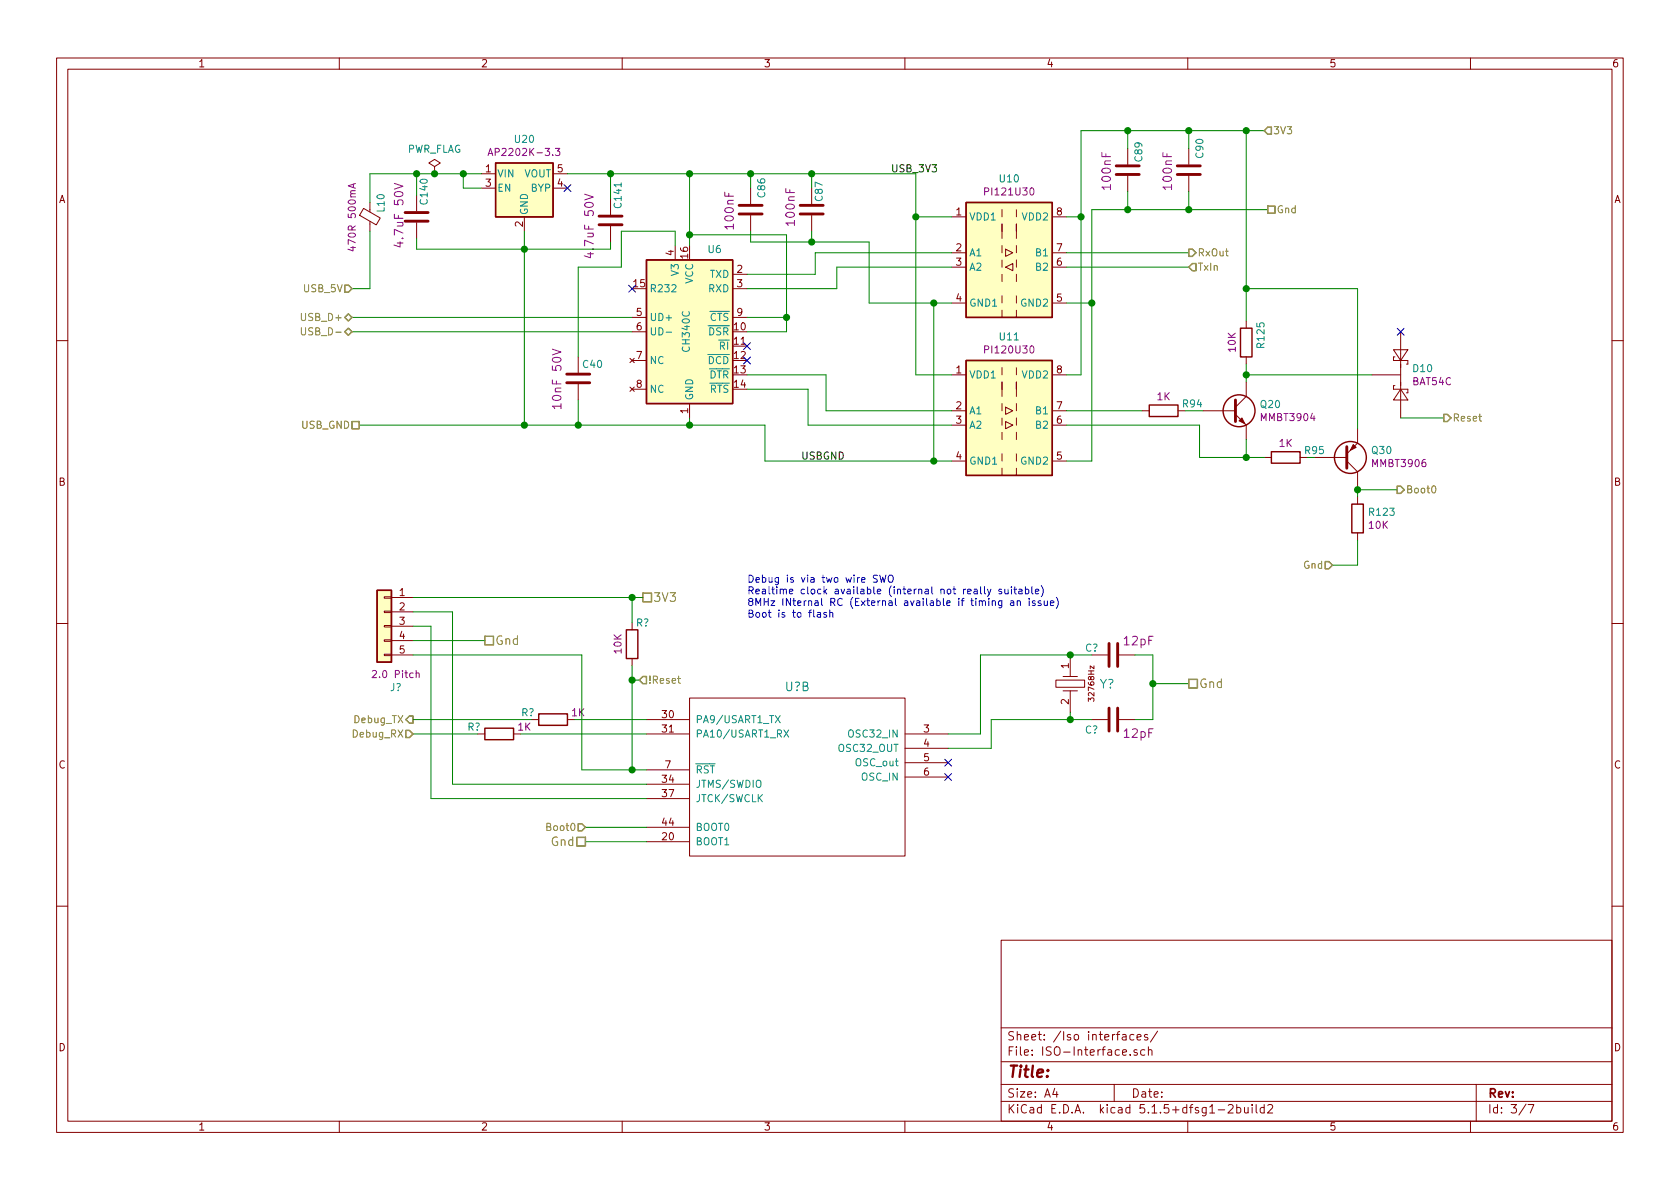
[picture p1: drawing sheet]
<svg xmlns="http://www.w3.org/2000/svg" width="297mm" height="210mm" viewBox="0 0 297 210" stroke-linecap="round" stroke-linejoin="round" font-family="sans-serif">
<g fill="none" stroke="#840000" stroke-width=".18">
<path d="M10 10.3h277v189.9h-277zM12 12.2h273v186.1h-273zM60 10.3v1.9M110 10.3v1.9M160 10.3v1.9M210 10.3v1.9M260 10.3v1.9M64.3 36.8l2.9 1.8-.7 1.2-2.9-1.7zM65.4 35.8v1.7M65.4 39.1v1.8M73.7 34.5v2.8M73.7 39.4v2.8"/>
<path d="M76.8 29.5l1.1-.7-1.1-.6-1 .6 1 .7v1.2M76.8 30.7h.1M85.1 30.7h2.5M85.1 33.3h2.5M92.7 38.3v2.6M97.8 30.7h2.5M97.8 33.3h2.5M107.9 35.2v2.8M107.9 40v2.8M132.7 33.3v2.8M132.7 38.1v2.8M143.5 33.3v2.8"/>
<path d="M143.5 38.1v2.8M168.3 38.3h2.5M177.2 37.1v1.2M177.2 39.6v2.6M179.7 37.1v1.2M179.7 39.6v2.6M186.1 38.3h2.5M199.4 26.3v2.8M199.4 31.1v2.8M210.2 26.3v2.8M210.2 31.1v2.8M111.8 56.1h2.5"/>
<path d="M111.8 58.7h2.5M119.4 43.4v2.6M129.5 48.5h2.6M129.5 51h2.6M129.5 56.1h2.6M168.3 44.7h2.5M168.3 47.2h2.5M168.3 53.6h2.5M177.2 56.1h.1M177.2 43.4v1.3M177.2 46v1.2M177.2 48.5v1.3"/>
<path d="M177.2 52.3v1.3M177.2 54.9v1.2M177.8 47.2l1.3-.6v1.3zM177.8 44.1l1.3 .6-1.3 .6zM179.7 56.1h.1M179.7 43.4v1.3M179.7 46v1.2M179.7 48.5v1.3M179.7 52.3v1.3M179.7 54.9v1.2M186.1 44.7h2.5M186.1 47.2h2.5"/>
<path d="M186.1 53.6h2.5M220.3 56.8v1.2M247.6 58.7v15.2M10 60.2h2M102.2 63.1v2.8M102.2 67.9v2.8M111.4 63.4l.7 .7M111.4 68.4l.7 .8M111.8 63.7h2.5M111.8 68.8h2.5M112.1 63.4l-.7 .7M112.1 68.4l-.7 .8"/>
<path d="M121.9 71.4v2.5M168.3 66.3h2.5M168.3 72.6h2.5M168.3 75.2h2.5M177.2 65v1.3M177.2 67.6v2.5M177.2 71.4v1.2M177.2 73.9v1.3M177.2 76.4v1.3M177.8 72l1.3 .6-1.3 .7zM177.8 74.5l1.3 .7-1.3 .6zM179.7 65v1.3"/>
<path d="M179.7 67.6v2.5M179.7 71.4v1.2M179.7 73.9v1.3M179.7 76.4v1.3M186.1 66.3h2.5M186.1 72.6h2.5M186.1 75.2h2.5M201.9 72.6h1.3M208.3 72.6h1.2M212.7 72.6h5.7M218.4 73.3l1.9 1.9v2.5M220.3 67.6v2.5l-1.9 1.9"/>
<path d="M220.3 63.1v1.3M240 75.8v2.6l-1.9 1.9M242.6 66.3h5M246.4 61.8h2.5l-1.3 1.9zM246.6 63.1h-.2v.6h2.5v.7h-.2M246.6 68.2h-.2v.6h2.5v.7h-.2M247.6 68.8l1.3 1.9h-2.5zM285 60.2h2M168.3 81.5h2.5M177.2 84.1h.1M177.2 80.3v1.2M177.2 82.8v1.3"/>
<path d="M179.7 84.1h.1M179.7 80.3v1.2M179.7 82.8v1.3M186.1 81.5h2.5M223.5 80.9h1.3M229.9 80.9h1.2M232.4 80.9h5.7M238.1 81.5l1.9 1.9v2.6M240 87.9v1.2M240 94.2v1.3M10 110.3h2M67.9 115.7h1.3v.2h-1.3z"/>
<path d="M67.9 113.2h1.3v.2h-1.3zM67.9 110.6h1.3v.3h-1.3zM67.9 108.1h1.3v.2h-1.3zM67.9 105.5h1.3v.3h-1.3zM69.2 115.8h3.8M69.2 105.7h3.8M69.2 108.2h3.8M69.2 110.7h3.8M69.2 113.3h3.8M111.8 110.1v1.3M111.8 116.5v1.2M188 119.6h2.5"/>
<path d="M189.2 115.8v3.8M193 115.8h2.8M197.9 115.8h2.8M285 110.3h2M84.5 129.8h1.2M90.8 129.8h1.3M94 127.2h1.2M100.3 127.2h1.3M114.3 127.2h7.6M114.3 129.8h7.6M114.3 138.7h7.6M114.3 136.1h7.6"/>
<path d="M121.9 123.4h38.1v28h-38.1zM160 129.8h7.6M160 132.3h7.6M160 134.9h7.6M160 137.4h7.6M186.7 120.3h5.1v1.2h-5.1zM188 122.2h2.5M189.2 122.2v3.8M193 127.2h2.8M197.9 127.2h2.8M114.3 148.8h7.6M114.3 141.2h7.6"/>
<path d="M114.3 146.3h7.6M10 160.2h2M177 166.3h108v32h-108zM285 160.2h2M60 198.3v1.9M110 198.3v1.9M160 198.3v1.9M177 194.8h108M177 191.8h108M177 187.8h108M177 181.8h108M186.5 192.5l-.4 1h1"/>
<path d="M186.8 193v1M197 191.8v3M198.5 183h.6v.9M199.1 183.3l-.5 .1-.2 .2 .2 .3 .5-.1M199.8 186.5v.1M200.5 183l-.4-.1-.3 .3v.6l.3 .1 .4-.1M201 185.7l-.3-.1-.2 .2 .1 .2 .4 .2v.3h-.5M201 183.4l.8-.1-.1-.3-.4-.1-.3 .2 .1 .7h.6M202.4 185.7l-.4-.1-.3 .3 .1 .6 .2 .1 .4-.1M202.9 183l-.4-.1-.2 .2 .1 .3 .5 .1v.3h-.6M203 185.7l.3-.1 .3 .1 .1 .9M203 185.1v1.5"/>
<path d="M204.7 182.3l-1.3 2M210 198.3v1.9M215.4 196.3h1.1M217.2 195.5l.2-.2h.4l.2 .5-.9 1h.9M218.7 195.9l.4-.1 .3 .3-.1 .6h-.6M218.7 195.3v1.5M220 195.8l.1 .9 .3 .1 .3-.1M220.7 195.8v1M221.4 195.3v.2M221.4 195.8v1M222.1 195.3v1.3l.2 .2M223.5 195.9l-.4-.1-.3 .3 .1 .6 .2 .1 .4-.1"/>
<path d="M223.5 195.3v1.5M224.2 195.5l.2-.2h.3l.3 .5-.9 1h.9M260 198.3v1.9M261 191.8v6.5M269.8 195.2l-1.2 2M270.2 195.3h1l-.6 1.5"/>
</g>
<g fill="none" stroke="#840000" stroke-width=".25">
<path d="M87.6 28.8h10.2v9.5h-10.2zM170.8 35.8h15.3v20.3h-15.3zM114.3 46h15.2v25.4h-15.2zM219.3 58h2.1v5.1h-2.1zM170.8 63.7h15.3v20.4h-15.3zM203.2 71.6h5.1v2.1h-5.1zM224.8 79.9h5.1v2h-5.1zM239 89.1h2v5.1h-2zM66.7 104.4h2.5v12.7h-2.5zM110.7 111.4h2.1v5.1h-2.1zM85.7 128.8h5.1v2h-5.1zM95.2 126.2h5.1v2.1h-5.1z"/>
<circle cx="219.1" cy="72.6" r="2.82"/>
<circle cx="238.8" cy="80.9" r="2.82"/>
</g>
<g fill="none" stroke="#840000" stroke-width=".51">
<path d="M71.6 39.1h4.1M71.6 37.6h4.1M105.9 39.7h4.1M105.9 38.2h4.1M130.7 37.8h4M130.7 36.3h4M141.5 37.8h4M141.5 36.3h4M197.4 30.9h4M197.4 29.3h4M208.2 30.9h4M208.2 29.3h4"/>
<path d="M100.2 67.7h4.1M100.2 66.2h4.1M218.4 70.7v3.8M238.1 79v3.8M196.1 113.8v4.1M197.6 113.8v4.1M196.1 125.2v4.1M197.6 125.2v4.1"/>
</g>
<g fill="none" stroke="#840084" stroke-width=".18">
<path d="M62.5 32.6v.6M62.8 32.5l-1.2 .4 1.2 .4M69.7 32.4l1.5 .5-1.5 .5M86.3 27.5l.4-1.3 .4 1.3M86.4 27.1h.6M98.2 26.2h.8l-.4 .5 .3 .1v.6l-.1 .1-.6-.1M103.4 34.3l1.5 .5-1.5 .6M62.4 43.6v.8l-.9-.3M97.7 61.7l1.5 .5-1.5 .6M99.2 71.8h-1.5l.4 .5M99.2 71.4v.9M65.8 118.7l.5-.1 .3 .3-.8 .9h.8"/>
<path d="M73.6 119.1l.2-.1h.3v.8"/>
</g>
<g fill="#ffffc2" stroke="#ffffc2" stroke-width=".18">
<path d="M170.8 63.7h15.3v20.4h-15.3z"/>
<path d="M87.6 28.8h10.2v9.5h-10.2z"/>
<path d="M170.8 35.8h15.3v20.3h-15.3z"/>
<path d="M66.7 104.4h2.5v12.7h-2.5z"/>
<path d="M114.3 46h15.2v25.4h-15.2z"/>
</g>
<g fill="#840000" stroke="#840000" stroke-width=".18">
<path d="M239.3 78.6l.5 .5-1 .5z"/>
<path d="M219.6 73.9l.5 1-1-.5z"/>
</g>
<path d="M117.8 58.7h.9M137.1 126.5l.8 1.3M137.9 126.5l-.8 1.3M138.6 129.1l.8 1.2M139.4 129.1l-.8 1.2M134.2 141.1l.6 .7M134.8 140.5l-.7 .7" fill="none" stroke="#008484" stroke-width=".18"/>
<g fill="none" stroke="#008400" stroke-width=".18">
<path d="M73.7 30.7v3.8M81.9 30.7v2.6h3.2M85.1 30.7h-19.7v5.1M100.3 30.7h61.6v35.6h6.4M107.9 30.7v4.5M121.9 30.7v12.7M132.7 30.7v2.6M143.5 30.7v2.6M161.9 38.3h6.4M188.6 38.3h2.5M199.4 23.1v3.2M199.4 33.9v3.2"/>
<path d="M210.2 23.1v3.2M210.2 33.9v3.2M220.3 23.1v33.7M223.5 23.1h-32.4v43.2h-2.5M224.2 37.1h-31.2v44.4h-4.4M62.2 58.7h49.6M62.2 56.1h49.6M65.4 40.9v10.1h-3.2M73.7 42.2v1.9h34.2v-1.3M92.7 40.9v34.3M119.4 43.4v-2.5h-9.5v6.3h-7.7v15.9M121.9 41.5h17.2v17.2h-7"/>
<path d="M132.1 56.1h7M132.7 40.9v1.9h21v10.8h14.6M143.5 40.9v1.9M165.1 53.6v27.9M168.3 44.7h-24.2v3.8h-12M168.3 47.2h-20.3v3.8h-15.9M188.6 44.7h21.6M188.6 47.2h21.6M188.6 53.6h4.4M220.3 51h19.7v24.8M63.5 75.2h71.8v6.3h33M102.2 70.7v4.5"/>
<path d="M121.9 73.9v1.3M132.1 66.3h13.9v6.3h22.3M132.1 68.8h10.8v6.4h25.4M188.6 75.2h23.5v5.7h11.4M188.6 72.6h13.3M209.5 72.6h3.2M220.3 66.3h22.3M220.3 64.4v3.2M220.3 77.7v3.2M247.6 73.9h7.7M240 86v1.9M240 95.5v4.4h-4.4"/>
<path d="M240 86.6h7M73 108.2h7v30.5h34.3M73 110.7h3.2v30.5h38.1M73 115.8h29.9v20.3h11.4M73 105.7h40.7M73 113.3h12.7M111.8 105.7v4.4M111.8 117.7v18.4M193 115.8h-19.6v14h-5.8M200.7 115.8h3.1v11.4h-3.1M73 127.2h21M73 129.8h11.5"/>
<path d="M92.1 129.8h22.2M101.6 127.2h12.7M111.8 120.3h1.2M189.2 126v1.2M193 127.2h-17.7v5.1h-7.7M203.8 120.9h6.4M103.5 146.3h10.8M103.5 148.8h10.8"/>
</g>
<g fill="none" stroke="#848400" stroke-width=".25">
<path d="M224.2 36.4h1.2v1.3h-1.2zM224.2 22.5h.6v1.2h-.6l-.7-.6zM61 58.7l.6-.7 .6 .7-.6 .6zM61 56.1l.6-.6 .6 .6-.6 .7zM61 50.4h.6l.6 .6-.6 .7h-.6zM210.2 44.1h.6l.7 .6-.7 .6h-.6zM210.8 46.6h.7v1.3h-.7l-.6-.7zM62.2 74.5h1.3v1.3h-1.3zM255.3 73.3h.6l.6 .6-.6 .6h-.6zM234.3 99.3h.6l.7 .6-.7 .7h-.6zM247 86h.6l.7 .6-.7 .6h-.6zM85.7 112.5h1.5v1.5h-1.5z"/>
<path d="M113.7 119.6h.6v1.3h-.6l-.7-.6zM113.7 104.9h1.5v1.5h-1.5zM71.8 129.2h.6l.6 .6-.6 .6h-.6zM72.4 126.6h.6v1.3h-.6l-.6-.7zM210.2 120.1h1.5v1.6h-1.5zM102 148.1h1.5v1.5h-1.5zM102.2 145.7h.7l.6 .6-.6 .6h-.7z"/>
</g>
<path d="M53.3 58v1l.2 .2h.4l.1-.2v-1M253.3 86l.1-.1a.67 .67 0 0 1 .5 .6 .67 .67 0 0 1-.5 .7l-.2-.3-.1-.2zM119.8 120h.5M120 119.6v1l.3 .2" fill="none" stroke="#848400" stroke-width=".18"/>
<g fill="none" stroke="#0000c2" stroke-width=".18">
<path d="M144.6 108.4h.4l.1 .7M145.1 108.6l-.4 .1-.2 .1 .2 .3h.4M146.1 108.4l-.3-.1-.2 .2 .1 .2 .4 .1v.3h-.5M146.7 108.4l.2-.1 .3 .1 .1 .7M146.7 107.9v1.2M155.1 101.8l-.5-.1-.1 .1v.5l.5 .1 .1 .3-.2 .3-.5-.1M155.5 101.7l.4 1.3 .2-.9 .2 .9 .3-1.3M157.1 101.9l.3-.2a.45 .45 0 0 1 .5 .4v.4l-.2 .4h-.4a.92 .92 0 0 1-.2-1zM173.4 103.8v1l.2 .2M174.1 103.8v1l.1 .2M174.6 104.2l.3 .8M175.2 104.2l-.4 1.1-.2 .2"/>
<path d="M177.1 104.2h-.3l-.2 .2 .1 .1 .4 .2v.3h-.5M177.1 106.2v1.2l-.2 .1-.3-.1M177.1 106.3l-.3-.1-.3 .3 .2 .5h.4M177.7 104.2v.8h.4l.1-.1M178.2 104.2v.8M178.7 106.3h.5v.8M178.8 103.8v.1M178.8 104.2v.8M179.2 106.5l-.4 .1-.2 .2 .1 .2h.5M179.2 104.2h.5M179.4 103.8v1l.3 .2M179.9 106.4l.1-.2 .3 .1 .1 .8"/>
<path d="M179.9 106.2v.9M180.2 104.2h.4l.1 .8M180.7 104.5h-.4l-.2 .2 .1 .3h.5M181.3 104.2h.4l.2 .2-.1 .6h-.5M181.3 103.8v1.2M182 105.8v.1M182 106.2v.9M182.4 103.8v1l.3 .2M183 106.3l-.3-.1-.2 .2 .1 .2 .4 .1v.3h-.5M183.1 104.6l.6-.1-.1-.3h-.4l-.1 .2v.6h.5M184 106.3l-.3-.1-.2 .2 .1 .2 .4 .1v.3h-.5M184.1 103.6a1.47 1.47 0 0 1 0 1.9"/>
<path d="M184.6 106.2l.1 .8 .3 .1 .2-.1M185.2 106.2v.9M185.7 106.6l.6-.1v-.2l-.4-.1-.2 .2 .1 .6h.5M186.8 105.6a1.47 1.47 0 0 1 0 2"/>
</g>
<g fill="#008400" stroke="#008400" stroke-width=".25">
<circle cx="199.4" cy="23.1" r=".51"/>
<circle cx="220.3" cy="80.9" r=".51"/>
<circle cx="111.8" cy="120.3" r=".51"/>
<circle cx="191.1" cy="38.3" r=".51"/>
<circle cx="165.1" cy="81.5" r=".51"/>
<circle cx="210.2" cy="37.1" r=".51"/>
<circle cx="143.5" cy="30.7" r=".51"/>
<circle cx="220.3" cy="23.1" r=".51"/>
<circle cx="199.4" cy="37.1" r=".51"/>
<circle cx="121.9" cy="75.2" r=".51"/>
<circle cx="92.7" cy="44.1" r=".51"/>
<circle cx="161.9" cy="38.3" r=".51"/>
<circle cx="111.8" cy="136.1" r=".51"/>
<circle cx="132.7" cy="30.7" r=".51"/>
<circle cx="121.9" cy="30.7" r=".51"/>
<circle cx="220.3" cy="66.3" r=".51"/>
<circle cx="165.1" cy="53.6" r=".51"/>
<circle cx="139.1" cy="56.1" r=".51"/>
<circle cx="102.2" cy="75.2" r=".51"/>
<circle cx="121.9" cy="41.5" r=".51"/>
<circle cx="189.2" cy="115.8" r=".51"/>
<circle cx="108" cy="30.7" r=".51"/>
<circle cx="189.2" cy="127.2" r=".51"/>
<circle cx="240" cy="86.6" r=".51"/>
<circle cx="92.7" cy="75.2" r=".51"/>
<circle cx="203.8" cy="120.9" r=".51"/>
<circle cx="73.7" cy="30.7" r=".51"/>
<circle cx="193" cy="53.6" r=".51"/>
<circle cx="81.9" cy="30.7" r=".51"/>
<circle cx="220.3" cy="51" r=".51"/>
<circle cx="210.2" cy="23.1" r=".51"/>
<circle cx="143.5" cy="42.8" r=".51"/>
<circle cx="76.8" cy="30.7" r=".51"/>
<circle cx="111.8" cy="105.7" r=".51"/>
</g>
<g fill="none" stroke="#000084" stroke-width=".18">
<path d="M99.7 32.7l1.2 1.2M100.9 32.7l-1.2 1.2M111.2 50.4l1.2 1.3M112.4 50.4l-1.2 1.3M247 58.1l1.3 1.2M248.3 58.1l-1.3 1.2M131.5 60.6l1.2 1.2M131.5 63.1l1.2 1.3M132.7 60.6l-1.2 1.2M132.7 63.1l-1.2 1.3M167 136.8l1.2 1.2M167 134.3l1.2 1.2"/>
<path d="M168.2 136.8l-1.2 1.2M168.2 134.3l-1.2 1.2"/>
</g>
<text font-size="2.8" fill="#840000" x="178" y="190.5">Title:</text>
<g font-size="2.1" fill="#840084">
<text x="196.4" y="33.4" transform="rotate(-90 196.4 33.4)">100nF</text>
<text x="207.2" y="33.4" transform="rotate(-90 207.2 33.4)">100nF</text>
<text x="129.7" y="40.4" transform="rotate(-90 129.7 40.4)">100nF</text>
<text x="140.5" y="39.7" transform="rotate(-90 140.5 39.7)">100nF</text>
<text x="71.3" y="43.1" transform="rotate(-90 71.3 43.1)">4.7uF 50V</text>
<text x="105" y="45" transform="rotate(-90 105 45)">4.7uF 50V</text>
<text x="99.3" y="71.7" transform="rotate(-90 99.3 71.7)">10nF 50V</text>
<text x="198.8" y="114.1">12pF</text>
<text x="198.8" y="130.5">12pF</text>
</g>
<g font-size="2.1" fill="#848400">
<text x="115.4" y="106.4">3V3</text>
<text x="87.5" y="114">Gnd</text>
<text x="212" y="121.7">Gnd</text>
<text x="97.5" y="149.6">Gnd</text>
</g>
<g font-size="2.1" fill="#008484">
<text x="138.8" y="122.2">U?B</text>
<text x="194.4" y="121.7">Y?</text>
</g>
<g font-size="2.1" fill="#840000">
<text x="178" y="184">Sheet: /Iso interfaces/</text>
<text x="178" y="186.7">File: ISO-Interface.sch</text>
<text x="178" y="196.9">KiCad E.D.A. kicad 5.1.5+dfsg1-2build2</text>
<text x="178" y="194.1">Size: A4</text>
<text x="200" y="194.1">Date:</text>
<text x="263" y="194.1">Rev:</text>
<text x="263" y="196.9">Id: 3/7</text>
</g>
<g font-size="1.8" fill="#840000">
<text x="35" y="11.9">1</text>
<text x="85" y="11.9">2</text>
<text x="135" y="11.9">3</text>
<text x="185" y="11.9">4</text>
<text x="235" y="11.9">5</text>
<text x="285" y="11.9">6</text>
<text x="10.4" y="35.9">A</text>
<text x="85.9" y="30.5">1</text>
<text x="85.9" y="33">3</text>
<text x="98.6" y="33">4</text>
<text x="98.6" y="30.5">5</text>
<text x="285.4" y="35.9">A</text>
<text x="92.5" y="40.1" transform="rotate(-90 92.5 40.1)">2</text>
<text x="169.1" y="38.1">1</text>
<text x="186.8" y="38.1">8</text>
<text x="119.1" y="45.2" transform="rotate(-90 119.1 45.2)">4</text>
<text x="121.7" y="45.7" transform="rotate(-90 121.7 45.7)">16</text>
<text x="169.1" y="44.4">2</text>
<text x="169.1" y="47">3</text>
<text x="186.8" y="47">6</text>
<text x="186.8" y="44.4">7</text>
<text x="112.1" y="50.8">15</text>
<text x="130.3" y="48.3">2</text>
<text x="130.3" y="50.8">3</text>
<text x="169.1" y="53.3">4</text>
<text x="186.8" y="53.3">5</text>
<text x="112.5" y="55.9">5</text>
<text x="112.5" y="58.4">6</text>
<text x="129.8" y="58.4">10</text>
<text x="130.3" y="55.9">9</text>
<text x="112.5" y="63.5">7</text>
<text x="129.8" y="61">11</text>
<text x="129.8" y="63.5">12</text>
<text x="112.5" y="68.6">8</text>
<text x="129.8" y="66">13</text>
<text x="129.8" y="68.6">14</text>
<text x="169.1" y="66">1</text>
<text x="186.8" y="66">8</text>
<text x="121.7" y="73.1" transform="rotate(-90 121.7 73.1)">1</text>
<text x="169.1" y="72.4">2</text>
<text x="169.1" y="74.9">3</text>
<text x="186.8" y="74.9">6</text>
<text x="186.8" y="72.4">7</text>
<text x="169.1" y="81.3">4</text>
<text x="186.8" y="81.3">5</text>
<text x="10.4" y="85.9">B</text>
<text x="285.4" y="85.9">B</text>
<text x="70.6" y="105.4">1</text>
<text x="70.6" y="107.9">2</text>
<text x="70.6" y="110.5">3</text>
<text x="70.6" y="113">4</text>
<text x="70.6" y="115.6">5</text>
<text x="189" y="118.2" transform="rotate(-90 189 118.2)">1</text>
<text x="189" y="124.6" transform="rotate(-90 189 124.6)">2</text>
<text x="117.1" y="127">30</text>
<text x="117.1" y="129.5">31</text>
<text x="163.3" y="129.5">3</text>
<text x="10.4" y="135.9">C</text>
<text x="117.6" y="135.9">7</text>
<text x="163.3" y="132.1">4</text>
<text x="163.3" y="134.6">5</text>
<text x="163.3" y="137.2">6</text>
<text x="285.4" y="135.9">C</text>
<text x="117.1" y="138.4">34</text>
<text x="117.1" y="141">37</text>
<text x="117.1" y="148.6">20</text>
<text x="117.1" y="146">44</text>
<text x="10.4" y="185.9">D</text>
<text x="285.4" y="185.9">D</text>
<text x="35" y="199.9">1</text>
<text x="85" y="199.9">2</text>
<text x="135" y="199.9">3</text>
<text x="185" y="199.9">4</text>
<text x="235" y="199.9">5</text>
<text x="285" y="199.9">6</text>
</g>
<g font-size="1.8" fill="#848400">
<text x="225" y="23.7">3V3</text>
<text x="225.7" y="37.7">Gnd</text>
<text x="211.7" y="47.9">TxIn</text>
<text x="211.7" y="45.3">RxOut</text>
<text x="53.8" y="51.7">USB_5V</text>
<text x="53.7" y="56.8">USB_D+</text>
<text x="54.1" y="59.3">USB_D-</text>
<text x="53.3" y="75.8">USB_GND</text>
<text x="256.8" y="74.5">Reset</text>
<text x="248.5" y="87.2">Boot0</text>
<text x="230.5" y="100.6">Gnd</text>
<text x="114.6" y="120.9">!Reset</text>
<text x="62.6" y="130.4">Debug_RX</text>
<text x="62.8" y="127.9">Debug_TX</text>
<text x="97" y="146.9">Boot0</text>
</g>
<g font-size="1.8" fill="#008484">
<text x="71.9" y="27">PWR_FLAG</text>
<text x="91.1" y="25.3">U20</text>
<text x="202" y="28.5" transform="rotate(-90 202 28.5)">C89</text>
<text x="212.8" y="27.9" transform="rotate(-90 212.8 27.9)">C90</text>
<text x="87.9" y="31.4">VIN</text>
<text x="87.9" y="33.9">EN</text>
<text x="92.6" y="31.4">VOUT</text>
<text x="93.9" y="33.9">BYP</text>
<text x="135.3" y="34.9" transform="rotate(-90 135.3 34.9)">C86</text>
<text x="145.5" y="35.5" transform="rotate(-90 145.5 35.5)">C87</text>
<text x="176.8" y="32.3">U10</text>
<text x="68" y="37.4" transform="rotate(-90 68 37.4)">L10</text>
<text x="75.6" y="36" transform="rotate(-90 75.6 36)">C140</text>
<text x="93.3" y="38.1" transform="rotate(-90 93.3 38.1)">GND</text>
<text x="109.9" y="36.6" transform="rotate(-90 109.9 36.6)">C141</text>
<text x="171.3" y="39">VDD1</text>
<text x="180.8" y="39">VDD2</text>
<text x="125.2" y="44.7">U6</text>
<text x="171.3" y="45.3">A1</text>
<text x="171.3" y="47.9">A2</text>
<text x="183.3" y="47.9">B2</text>
<text x="183.3" y="45.3">B1</text>
<text x="114.8" y="51.7">R232</text>
<text x="120" y="48.6" transform="rotate(-90 120 48.6)">V3</text>
<text x="122.6" y="50.2" transform="rotate(-90 122.6 50.2)">VCC</text>
<text x="125.3" y="51.7">RXD</text>
<text x="125.5" y="49.1">TXD</text>
<text x="114.8" y="56.8">UD+</text>
<text x="114.8" y="59.3">UD-</text>
<text x="125.3" y="59.3">DSR</text>
<text x="125.5" y="56.8">CTS</text>
<text x="171.3" y="54.2">GND1</text>
<text x="180.6" y="54.2">GND2</text>
<text x="103.1" y="65.1">C40</text>
<text x="114.8" y="64.4">NC</text>
<text x="122" y="62" transform="rotate(-90 122 62)">CH340C</text>
<text x="125.2" y="64.4">DCD</text>
<text x="127.3" y="61.8">RI</text>
<text x="176.8" y="60.2">U11</text>
<text x="223.6" y="61.4" transform="rotate(-90 223.6 61.4)">R125</text>
<text x="249.9" y="65.8">D10</text>
<text x="114.8" y="69.5">NC</text>
<text x="122.6" y="70.9" transform="rotate(-90 122.6 70.9)">GND</text>
<text x="125.4" y="66.9">DTR</text>
<text x="125.5" y="69.5">RTS</text>
<text x="171.3" y="66.9">VDD1</text>
<text x="180.8" y="66.9">VDD2</text>
<text x="171.3" y="73.3">A1</text>
<text x="171.3" y="75.8">A2</text>
<text x="183.3" y="75.8">B2</text>
<text x="183.3" y="73.3">B1</text>
<text x="209.2" y="72.1">R94</text>
<text x="222.9" y="72.2">Q20</text>
<text x="171.3" y="82.2">GND1</text>
<text x="180.6" y="82.2">GND2</text>
<text x="242.6" y="80.3">Q30</text>
<text x="242.2" y="91.2">R123</text>
<text x="112.5" y="110.8">R?</text>
<text x="191.9" y="115.2">C?</text>
<text x="69" y="122.2">J?</text>
<text x="82.7" y="129.2">R?</text>
<text x="92.2" y="126.7">R?</text>
<text x="122.9" y="127.9">PA9/USART1_TX</text>
<text x="122.9" y="130.4">PA10/USART1_RX</text>
<text x="150.4" y="130.4">OSC32_IN</text>
<text x="191.8" y="129.7">C?</text>
<text x="122.9" y="136.8">RST</text>
<text x="148.5" y="133">OSC32_OUT</text>
<text x="151.4" y="135.5">OSC_out</text>
<text x="122.9" y="139.3">JTMS/SWDIO</text>
<text x="122.9" y="141.9">JTCK/SWCLK</text>
<text x="152.4" y="138">OSC_IN</text>
<text x="122.9" y="149.5">BOOT1</text>
<text x="122.9" y="146.9">BOOT0</text>
</g>
<g font-size="1.8" fill="#840084">
<text x="87.4" y="27.6">AP2202K-3.3</text>
<text x="174.5" y="34.6">PI121U30</text>
<text x="62.9" y="43.5" transform="rotate(-90 62.9 43.5)">470R 500mA</text>
<text x="174.5" y="62.5">PI120U30</text>
<text x="218.5" y="62.2" transform="rotate(-90 218.5 62.2)">10K</text>
<text x="204.6" y="70.8">1K</text>
<text x="249.8" y="68.1">BAT54C</text>
<text x="223.1" y="74.5">MMBT3904</text>
<text x="226.2" y="79">1K</text>
<text x="242.8" y="82.6">MMBT3906</text>
<text x="242.1" y="93.5">10K</text>
<text x="66.4" y="119.9">2.0 Pitch</text>
<text x="109.9" y="115.5" transform="rotate(-90 109.9 115.5)">10K</text>
<text x="91.6" y="129.2">1K</text>
<text x="101.1" y="126.7">1K</text>
</g>
<g font-size="1.8">
<text x="157.5" y="30.5">USB_3V3</text>
<text x="141.6" y="81.3">USBGND</text>
</g>
<text font-size="1.8" fill="#008400" x="230.8" y="80.3">R95</text>
<g font-size="1.8" fill="#0000c2">
<text x="132.1" y="103">Debug is via two wire SWO</text>
<text x="132.1" y="105.1">Realtime clock available (internal not really suitable)</text>
<text x="132.1" y="107.2">8MHz INternal RC (External available if timing an issue)</text>
<text x="132.1" y="109.2">Boot is to flash</text>
</g>
<text font-size="1.4" fill="#840000" x="193.5" y="123.6" transform="rotate(-90 193.5 123.6)">32768Hz</text>
</svg>
